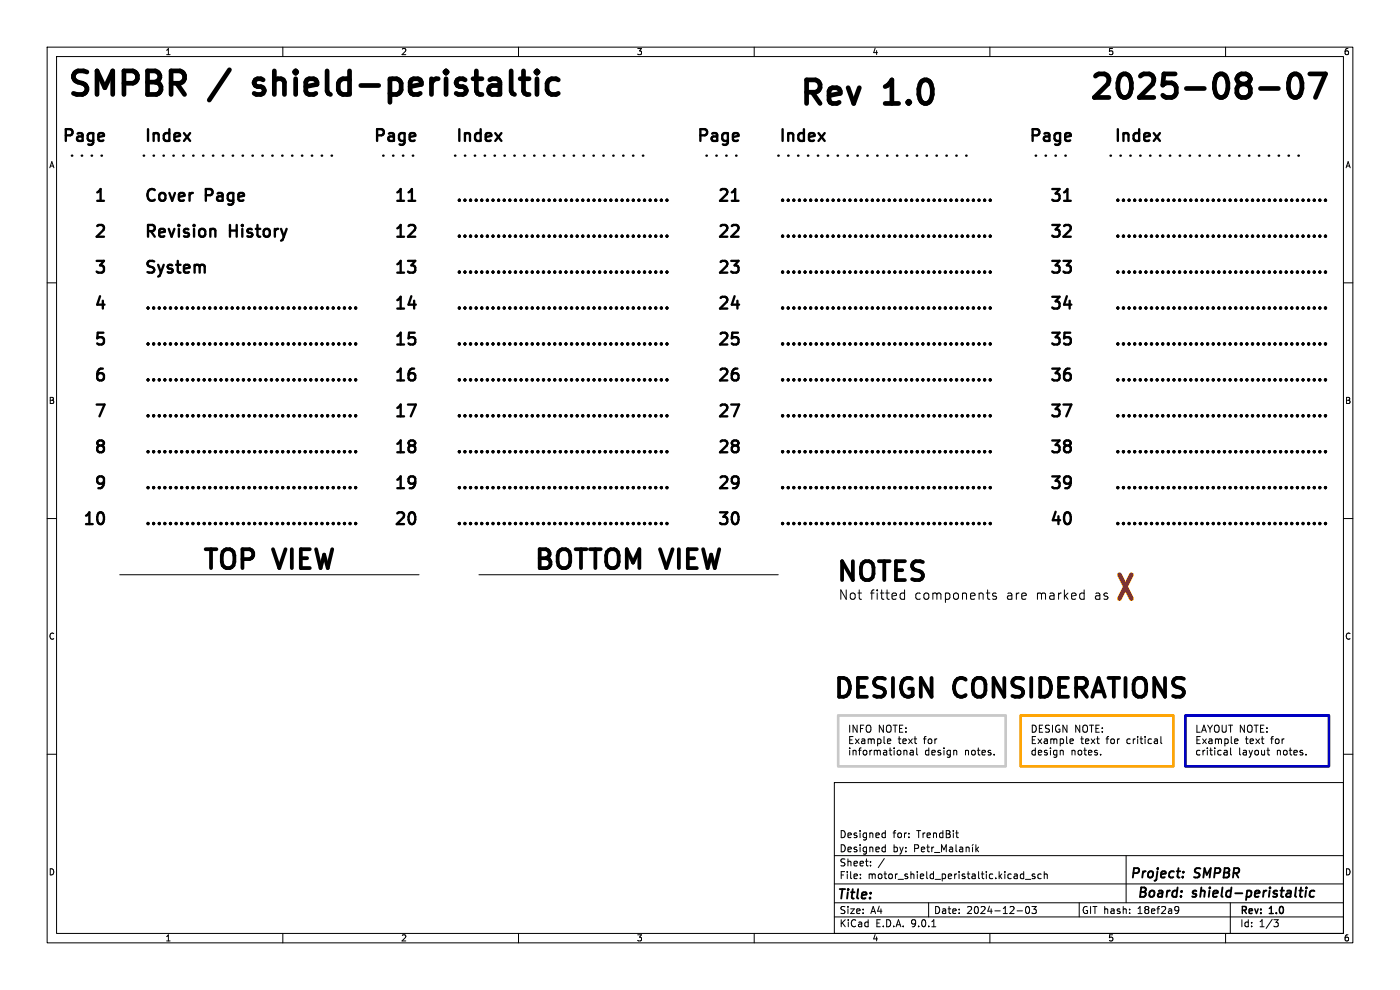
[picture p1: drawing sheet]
<svg xmlns="http://www.w3.org/2000/svg" width="297mm" height="210mm" viewBox="0 0 297 210" stroke-linecap="round" stroke-linejoin="round" font-family="sans-serif">
<g fill="none" stroke="#000" stroke-width=".21">
<path d="M10 10h277v190h-277zM12 12h273v186h-273zM60 10v2M110 10v2M160 10v2M210 10v2M260 10v2M10 60h2M285 60h2M10 110h2M285 110h2M25.4 121.9h63.5"/>
<path d="M101.6 121.9h63.5M191.1 127h.8M191.1 125.9h.8M191.9 125.1v2M209.2 125.8h.8M209.8 127.1h.2M211.3 125.9l-.4-.1-.3 .3 .1 .3 .6 .2v.4h-.7M229.8 125.8l.2 .1M230 125.1v2M230 127l-.2 .1M188.5 156.7l.4 .1 .1 .3-.7 .1M188.9 157.7h-.4"/>
<path d="M192.3 159.2l.1 1M193.1 159.2h.6l.1 1M193.8 159.5l-.5 .1-.3 .2 .3 .4 .5-.1M194.5 158.7v1.2l.2 .3M202.8 159.2l.2 .2v.8M225.5 159.2l.1 1M227.2 156.7l.4 .1 .1 .3-.7 .1M227.6 157.7h-.4M246.3 156.2v1.3l.2 .2M260.3 159.2v1M260.3 159.5l-.5 .1M261.1 158.7v1.2l.2 .3"/>
<path d="M262.1 156.7l.5 .1v.3l-.7 .1M262.6 157.7h-.5M268.8 159.2h.5M269 158.7v1.2l.3 .3M10 160h2M177 166h108v32h-108zM187.4 179.7l.4 .1M187.4 176.7l.4 .1M187.8 176.2v1.5M187.8 179.2v1.5M187.8 177.6l-.4 .1M194 180l.7-.1 .2-.2-.1-.4-.8-.1v1.5"/>
<path d="M196.6 179.7h.6M196.8 179.2v1.3l.4 .2M197.7 179.7v1M198.1 179.7l-.4 .3M201.5 179.8h.5l.1 .9M202.7 176.7h.6M202.8 179.2v1.3l.2 .2M203 177.6l.3 .1M203.6 179.8h.6v.9M205 179.8l.2-.1 .3 .1 .1 .9M205 179.7v1M206.3 179.7v1"/>
<path d="M206.5 179.1l-.3 .2M207 179.2v1.5M207.6 179.7l-.6 .6M210.9 160v.2M233.5 160v.2M260.3 160.1l-.5 .1M277.1 160v.2M285 160h2M60 198v2M110 198v2M160 198v2M177 194.5h108"/>
<path d="M177 191.5h108M177 187.5h108M177 181.5h108M182.5 186.3v.1M182.5 185.5v.1M184.7 183.6v.1M184.7 182.8v.1M187.6 182.1l-1.3 2M187.8 180.6l-.4 .1M195.5 180.2l.7-.1-.1-.3-.4-.1-.2 .2v.7h.6M197 191.5v3M197.7 196.6h.8"/>
<path d="M198.2 180.8h1.2M199.7 180.7v-1.5l.5 1.1 .5-1.1v1.5M202.1 180.1h-.5l-.2 .2 .2 .4 .5-.1M204.2 180.1h-.5l-.2 .2 .2 .4 .5-.1M207.2 180.1l.4 .6M210 198v2M215.8 193.2h1.1M216.5 186.1l.2 .3 .5-.1M217.2 184.9v1.5M217.2 185.5l-.5-.1-.2 .3M217.5 186.5h1.2M217.7 192.4l.2-.1a.8 .8 0 0 1 .5 .7 .8 .8 0 0 1-.5 .8l-.3-.6z"/>
<path d="M218.9 192.3h.9l-.5 .6 .5 .1v.7l-.2 .1-.7-.1M219.5 185.5l-.3-.1-.2 .2v.2l.5 .2v.3h-.5M220.9 185.5l-.4-.1-.3 .3 .1 .6h.6M221.5 185.5l.2-.1 .4 .1 .1 .9M221.5 184.9v1.5M229 191.5v3M238.9 181.6v9.9M249.5 192.3l.4 .1 .2 .2a1 1 0 0 1-.5 1.2h-.2M250.1 192.9l-.3 .3h-.3M260 198v2M261 191.5v6.5M270.2 195.1h1l-.5 .6 .4 .1 .1 .5-.3 .3h-.4"/>
</g>
<path d="M250.9 186v.2M251.1 184.9l-.1 .2M275.6 188.9h.8M277.1 188.9l-.2 1.4M277.1 188.3v.1M278.9 189a.66 .66 0 0 0-1 .3l-.1 .6 .2 .3h.7" fill="none" stroke="#000" stroke-width=".4"/>
<path d="M237.5 121.9l2.5 5.1M240 121.9l-2.5 5.1" fill="none" stroke="#f00" stroke-width="1"/>
<path d="M15.2 33h7.7M30.5 33h40.6M81.3 33h7.6M96.5 33h40.7M149.9 33h7.6M165.1 33h40.6M219.7 33h7.6M235.6 33h40.6" fill="none" stroke="#000" stroke-width=".5" stroke-dasharray=".1 2"/>
<path d="M251.5 151.8h30.4v10.8h-30.4z" fill="none" stroke="#0000c2" stroke-width=".5"/>
<path d="M216.5 151.8h32.4v10.8h-32.4z" fill="none" stroke="#ffa500" stroke-width=".5"/>
<path d="M177.8 151.8h35.6v10.8h-35.6z" fill="none" stroke="#c8c8c8" stroke-width=".5"/>
<path d="M27.9 123.2h58.5v57.9h-58.5zM29.9 125.1h.1M104.1 123.2h58.5v59.1h-58.5zM106.1 125.1h.1" fill="none" stroke="#fff" stroke-width=".21"/>
<g fill="none" stroke="#000" stroke-width=".5">
<path d="M20.6 42.6h1.5M86.5 50.2h1.6M86.5 55.3h1.6l-.8 1M86.7 42.6h1.4M88 48l.1 .2-.1 .6M88 56.5l.1 .3-.1 .8M134.3 57.6l.2 .1-.2 .1M134.3 57.6l-.1 .1 .1 .1M134.3 42.4v.2M134.3 50v.2M134.3 57.6v.2M134.3 50l.2 .1-.2 .1"/>
<path d="M134.3 50l-.1 .1 .1 .1M134.3 42.4l.2 .1-.2 .1M134.3 42.4l-.1 .1 .1 .1M135.5 42.4l-.1 .1 .1 .1M135.5 57.6l.2 .1-.2 .1M135.5 57.6l-.1 .1 .1 .1M135.5 42.4v.2M135.5 50v.2M135.5 57.6v.2M135.5 50l.2 .1-.2 .1M135.5 50l-.1 .1 .1 .1M135.5 42.4l.2 .1-.2 .1"/>
<path d="M136.7 42.4l-.1 .1 .1 .1M136.7 57.6l.1 .1-.1 .1M136.7 57.6l-.1 .1 .1 .1M136.7 42.4v.2M136.7 50v.2M136.7 57.6v.2M136.7 50l.1 .1-.1 .1M136.7 50l-.1 .1 .1 .1M136.7 42.4l.1 .1-.1 .1M137.9 42.4l-.1 .1 .1 .1M137.9 57.6l.1 .1-.1 .1M137.9 57.6l-.1 .1 .1 .1"/>
<path d="M137.9 42.4v.2M137.9 50v.2M137.9 57.6v.2M137.9 50l.1 .1-.1 .1M137.9 50l-.1 .1 .1 .1M137.9 42.4l.1 .1-.1 .1M139.1 57.6l.1 .1-.1 .1M139.1 57.6l-.1 .1 .1 .1M139.1 42.4v.2M139.1 50v.2M139.1 57.6v.2M139.1 50l.1 .1-.1 .1"/>
<path d="M139.1 50l-.1 .1 .1 .1M139.1 42.4l.1 .1-.1 .1M139.1 42.4l-.1 .1 .1 .1M140.3 57.6l.1 .1-.1 .1M140.3 57.6l-.1 .1 .1 .1M140.3 42.4v.2M140.3 50v.2M140.3 57.6v.2M140.3 50l.1 .1-.1 .1M140.3 50l-.1 .1 .1 .1M140.3 42.4l.1 .1-.1 .1M140.3 42.4l-.1 .1 .1 .1"/>
<path d="M141.5 50l.1 .1-.1 .1M141.5 57.6l.1 .1-.1 .1M141.5 57.6l-.1 .1 .1 .1M141.5 42.4v.2M141.5 50v.2M141.5 57.6v.2M141.5 50l-.1 .1 .1 .1M141.5 42.4l.1 .1-.1 .1M141.5 42.4l-.1 .1 .1 .1M155.1 50.2h1.6M155.1 55.3h1.6l-.9 1M155.2 42.6h1.5"/>
<path d="M156.6 48l.1 .2-.1 .6M156.6 56.5l.1 .3-.1 .8M202.9 42.4v.2M202.9 50v.2M202.9 57.6v.2M202.9 57.6l.1 .1-.1 .1M202.9 57.6l-.1 .1 .1 .1M202.9 42.4l.1 .1-.1 .1M202.9 42.4l-.1 .1 .1 .1M202.9 50l.1 .1-.1 .1M202.9 50l-.1 .1 .1 .1M204.1 42.4v.2"/>
<path d="M204.1 50v.2M204.1 57.6v.2M204.1 57.6l.1 .1-.1 .1M204.1 57.6l-.1 .1 .1 .1M204.1 42.4l.1 .1-.1 .1M204.1 42.4l-.1 .1 .1 .1M204.1 50l.1 .1-.1 .1M204.1 50l-.1 .1 .1 .1M205.3 42.4v.2M205.3 50v.2M205.3 57.6v.2M205.3 57.6l.1 .1-.1 .1"/>
<path d="M205.3 57.6l-.1 .1 .1 .1M205.3 42.4l.1 .1-.1 .1M205.3 42.4l-.1 .1 .1 .1M205.3 50l.1 .1-.1 .1M205.3 50l-.1 .1 .1 .1M206.5 42.4v.2M206.5 50v.2M206.5 57.6v.2M206.5 57.6l.1 .1-.1 .1M206.5 57.6l-.1 .1 .1 .1M206.5 42.4l.1 .1-.1 .1M206.5 42.4l-.1 .1 .1 .1"/>
<path d="M206.5 50l.1 .1-.1 .1M206.5 50l-.1 .1 .1 .1M207.7 42.4v.2M207.7 50v.2M207.7 57.6v.2M207.7 57.6l.1 .1-.1 .1M207.7 57.6l-.1 .1 .1 .1M207.7 42.4l.1 .1-.1 .1M207.7 42.4l-.1 .1 .1 .1M207.7 50l.1 .1-.1 .1M207.7 50l-.1 .1 .1 .1M208.9 42.4v.2"/>
<path d="M208.9 50v.2M208.9 57.6v.2M208.9 57.6l.1 .1-.1 .1M208.9 57.6l-.1 .1 .1 .1M208.9 42.4l.1 .1-.1 .1M208.9 42.4l-.1 .1 .1 .1M208.9 50l.1 .1-.1 .1M208.9 50l-.1 .1 .1 .1M210.1 42.4v.2M210.1 50v.2M210.1 57.6v.2M210.1 57.6l.1 .1-.1 .1"/>
<path d="M210.1 57.6l-.1 .1 .1 .1M210.1 42.4l.1 .1-.1 .1M210.1 42.4l-.1 .1 .1 .1M210.1 50l.1 .1-.1 .1M210.1 50l-.1 .1 .1 .1M225.6 50.2h1.6M225.6 55.3h1.6l-.9 1M225.7 42.6h1.5M227 56.5l.2 .3-.2 .8M227 48l.2 .2-.2 .6M274 57.6l.2 .1-.2 .1M274 57.6l-.1 .1 .1 .1"/>
<path d="M274 42.4v.2M274 50v.2M274 57.6v.2M274 50l.2 .1-.2 .1M274 50l-.1 .1 .1 .1M274 42.4l.2 .1-.2 .1M274 42.4l-.1 .1 .1 .1M275.2 57.6l.2 .1-.2 .1M275.2 57.6l-.1 .1 .1 .1M275.2 42.4v.2M275.2 50v.2M275.2 57.6v.2"/>
<path d="M275.2 50l.2 .1-.2 .1M275.2 50l-.1 .1 .1 .1M275.2 42.4l.2 .1-.2 .1M275.2 42.4l-.1 .1 .1 .1M276.4 57.6l.1 .1-.1 .1M276.4 57.6l-.1 .1 .1 .1M276.4 42.4v.2M276.4 50v.2M276.4 57.6v.2M276.4 50l.1 .1-.1 .1M276.4 50l-.1 .1 .1 .1M276.4 42.4l.1 .1-.1 .1"/>
<path d="M276.4 42.4l-.1 .1 .1 .1M277.6 57.6l.1 .1-.1 .1M277.6 57.6l-.1 .1 .1 .1M277.6 42.4v.2M277.6 50v.2M277.6 57.6v.2M277.6 50l.1 .1-.1 .1M277.6 50l-.1 .1 .1 .1M277.6 42.4l.1 .1-.1 .1M277.6 42.4l-.1 .1 .1 .1M278.8 57.6l.1 .1-.1 .1M278.8 57.6l-.1 .1 .1 .1"/>
<path d="M278.8 42.4v.2M278.8 50v.2M278.8 57.6v.2M278.8 50l.1 .1-.1 .1M278.8 50l-.1 .1 .1 .1M278.8 42.4l.1 .1-.1 .1M278.8 42.4l-.1 .1 .1 .1M280 57.6l.1 .1-.1 .1M280 57.6l-.1 .1 .1 .1M280 42.4v.2M280 50v.2M280 57.6v.2"/>
<path d="M280 50l.1 .1-.1 .1M280 50l-.1 .1 .1 .1M280 42.4l.1 .1-.1 .1M280 42.4l-.1 .1 .1 .1M281.2 57.6l.1 .1-.1 .1M281.2 57.6l-.1 .1 .1 .1M281.2 42.4v.2M281.2 50v.2M281.2 57.6v.2M281.2 50l.1 .1-.1 .1M281.2 50l-.1 .1 .1 .1M281.2 42.4l.1 .1-.1 .1"/>
<path d="M281.2 42.4l-.1 .1 .1 .1M68.3 65.2v.3M68.3 72.8v.3M68.3 65.2l.1 .1-.1 .2M68.3 65.2l-.1 .1 .1 .2M68.3 72.8l.1 .2-.1 .1M68.3 72.8l-.1 .2 .1 .1M69.5 65.2v.3M69.5 72.8v.3M69.5 65.2l.1 .1-.1 .2M69.5 65.2l-.1 .1 .1 .2M69.5 72.8l.1 .2-.1 .1"/>
<path d="M69.5 72.8l-.1 .2 .1 .1M70.7 65.2v.3M70.7 72.8v.3M70.7 65.2l.1 .1-.1 .2M70.7 65.2l-.1 .1 .1 .2M70.7 72.8l.1 .2-.1 .1M70.7 72.8l-.1 .2 .1 .1M71.9 65.2v.3M71.9 72.8v.3M71.9 65.2l.1 .1-.1 .2M71.9 65.2l-.1 .1 .1 .2M71.9 72.8l.1 .2-.1 .1"/>
<path d="M71.9 72.8l-.1 .2 .1 .1M73.1 65.2v.3M73.1 72.8v.3M73.1 65.2l.1 .1-.1 .2M73.1 65.2l-.1 .1 .1 .2M73.1 72.8l.1 .2-.1 .1M73.1 72.8l-.1 .2 .1 .1M74.3 65.2v.3M74.3 72.8v.3M74.3 65.2l.1 .1-.1 .2M74.3 65.2l-.2 .1 .2 .2M74.3 72.8l.1 .2-.1 .1"/>
<path d="M74.3 72.8l-.2 .2 .2 .1M75.5 65.2v.3M75.5 72.8v.3M75.5 65.2l.1 .1-.1 .2M75.5 65.2l-.2 .1 .2 .2M75.5 72.8l.1 .2-.1 .1M75.5 72.8l-.2 .2 .2 .1M86.7 64.6h1.5M88 71.8l.1 .2-.1 .8M134.3 65.2v.3M134.3 72.8v.3M134.3 65.2l.2 .1-.2 .2"/>
<path d="M134.3 65.2l-.1 .1 .1 .2M134.3 72.8l.2 .2-.2 .1M134.3 72.8l-.1 .2 .1 .1M135.5 65.2v.3M135.5 72.8v.3M135.5 65.2l.2 .1-.2 .2M135.5 65.2l-.1 .1 .1 .2M135.5 72.8l.2 .2-.2 .1M135.5 72.8l-.1 .2 .1 .1M136.7 65.2v.3M136.7 72.8v.3M136.7 65.2l.1 .1-.1 .2"/>
<path d="M136.7 65.2l-.1 .1 .1 .2M136.7 72.8l.1 .2-.1 .1M136.7 72.8l-.1 .2 .1 .1M137.9 65.2v.3M137.9 72.8v.3M137.9 65.2l.1 .1-.1 .2M137.9 65.2l-.1 .1 .1 .2M137.9 72.8l.1 .2-.1 .1M137.9 72.8l-.1 .2 .1 .1M139.1 65.2v.3M139.1 72.8v.3M139.1 65.2l.1 .1-.1 .2"/>
<path d="M139.1 65.2l-.1 .1 .1 .2M139.1 72.8l.1 .2-.1 .1M139.1 72.8l-.1 .2 .1 .1M140.3 65.2v.3M140.3 72.8v.3M140.3 65.2l.1 .1-.1 .2M140.3 65.2l-.1 .1 .1 .2M140.3 72.8l.1 .2-.1 .1M140.3 72.8l-.1 .2 .1 .1M141.5 65.2v.3M141.5 72.8v.3M141.5 65.2l.1 .1-.1 .2"/>
<path d="M141.5 65.2l-.1 .1 .1 .2M141.5 72.8l.1 .2-.1 .1M141.5 72.8l-.1 .2 .1 .1M155.2 64.6h1.6M156.6 71.8l.1 .2-.1 .8M202.9 65.2v.3M202.9 72.8v.3M202.9 65.2l.1 .1-.1 .2M202.9 65.2l-.1 .1 .1 .2M202.9 72.8l.1 .2-.1 .1M202.9 72.8l-.1 .2 .1 .1M204.1 65.2v.3"/>
<path d="M204.1 72.8v.3M204.1 65.2l.1 .1-.1 .2M204.1 65.2l-.1 .1 .1 .2M204.1 72.8l.1 .2-.1 .1M204.1 72.8l-.1 .2 .1 .1M205.3 65.2v.3M205.3 72.8v.3M205.3 65.2l.1 .1-.1 .2M205.3 65.2l-.1 .1 .1 .2M205.3 72.8l.1 .2-.1 .1M205.3 72.8l-.1 .2 .1 .1M206.5 65.2v.3"/>
<path d="M206.5 72.8v.3M206.5 65.2l.1 .1-.1 .2M206.5 65.2l-.1 .1 .1 .2M206.5 72.8l.1 .2-.1 .1M206.5 72.8l-.1 .2 .1 .1M207.7 65.2v.3M207.7 72.8v.3M207.7 65.2l.1 .1-.1 .2M207.7 65.2l-.1 .1 .1 .2M207.7 72.8l.1 .2-.1 .1M207.7 72.8l-.1 .2 .1 .1M208.9 65.2v.3"/>
<path d="M208.9 72.8v.3M208.9 65.2l.1 .1-.1 .2M208.9 65.2l-.1 .1 .1 .2M208.9 72.8l.1 .2-.1 .1M208.9 72.8l-.1 .2 .1 .1M210.1 65.2v.3M210.1 72.8v.3M210.1 65.2l.1 .1-.1 .2M210.1 65.2l-.1 .1 .1 .2M210.1 72.8l.1 .2-.1 .1M210.1 72.8l-.1 .2 .1 .1M225.7 64.6h1.6"/>
<path d="M227 71.8l.2 .2-.2 .8M274 65.2v.3M274 72.8v.3M274 65.2l.2 .1-.2 .2M274 65.2l-.1 .1 .1 .2M274 72.8l.2 .2-.2 .1M274 72.8l-.1 .2 .1 .1M275.2 65.2v.3M275.2 72.8v.3M275.2 65.2l.2 .1-.2 .2M275.2 65.2l-.1 .1 .1 .2M275.2 72.8l.2 .2-.2 .1"/>
<path d="M275.2 72.8l-.1 .2 .1 .1M276.4 65.2v.3M276.4 72.8v.3M276.4 65.2l.1 .1-.1 .2M276.4 65.2l-.1 .1 .1 .2M276.4 72.8l.1 .2-.1 .1M276.4 72.8l-.1 .2 .1 .1M277.6 65.2v.3M277.6 72.8v.3M277.6 65.2l.1 .1-.1 .2M277.6 65.2l-.1 .1 .1 .2M277.6 72.8l.1 .2-.1 .1"/>
<path d="M277.6 72.8l-.1 .2 .1 .1M278.8 65.2v.3M278.8 72.8v.3M278.8 65.2l.1 .1-.1 .2M278.8 65.2l-.1 .1 .1 .2M278.8 72.8l.1 .2-.1 .1M278.8 72.8l-.1 .2 .1 .1M280 65.2v.3M280 72.8v.3M280 65.2l.1 .1-.1 .2M280 65.2l-.1 .1 .1 .2M280 72.8l.1 .2-.1 .1"/>
<path d="M280 72.8l-.1 .2 .1 .1M281.2 65.2v.3M281.2 72.8v.3M281.2 65.2l.1 .1-.1 .2M281.2 65.2l-.1 .1 .1 .2M281.2 72.8l.1 .2-.1 .1M281.2 72.8l-.1 .2 .1 .1M68.3 88.1l.1 .1-.1 .1M68.3 88.1l-.1 .1 .1 .1M68.3 80.5v.2M68.3 88.1v.2M68.3 95.7v.2"/>
<path d="M68.3 95.7l.1 .1-.1 .1M68.3 95.7l-.1 .1 .1 .1M68.3 80.5l.1 .1-.1 .1M68.3 80.5l-.1 .1 .1 .1M69.5 88.1l.1 .1-.1 .1M69.5 88.1l-.1 .1 .1 .1M69.5 80.5v.2M69.5 88.1v.2M69.5 95.7v.2M69.5 95.7l.1 .1-.1 .1M69.5 95.7l-.1 .1 .1 .1M69.5 80.5l.1 .1-.1 .1"/>
<path d="M69.5 80.5l-.1 .1 .1 .1M70.7 88.1l.1 .1-.1 .1M70.7 88.1l-.1 .1 .1 .1M70.7 80.5v.2M70.7 88.1v.2M70.7 95.7v.2M70.7 95.7l.1 .1-.1 .1M70.7 95.7l-.1 .1 .1 .1M70.7 80.5l.1 .1-.1 .1M70.7 80.5l-.1 .1 .1 .1M71.9 88.1l.1 .1-.1 .1M71.9 88.1l-.1 .1 .1 .1"/>
<path d="M71.9 80.5v.2M71.9 88.1v.2M71.9 95.7v.2M71.9 95.7l.1 .1-.1 .1M71.9 95.7l-.1 .1 .1 .1M71.9 80.5l.1 .1-.1 .1M71.9 80.5l-.1 .1 .1 .1M73.1 88.1l.1 .1-.1 .1M73.1 88.1l-.1 .1 .1 .1M73.1 80.5v.2M73.1 88.1v.2M73.1 95.7v.2"/>
<path d="M73.1 95.7l.1 .1-.1 .1M73.1 95.7l-.1 .1 .1 .1M73.1 80.5l.1 .1-.1 .1M73.1 80.5l-.1 .1 .1 .1M74.3 88.1l.1 .1-.1 .1M74.3 88.1l-.2 .1 .2 .1M74.3 80.5v.2M74.3 88.1v.2M74.3 95.7v.2M74.3 95.7l.1 .1-.1 .1M74.3 95.7l-.2 .1 .2 .1M74.3 80.5l.1 .1-.1 .1"/>
<path d="M74.3 80.5l-.2 .1 .2 .1M75.5 88.1l.1 .1-.1 .1M75.5 88.1l-.2 .1 .2 .1M75.5 80.5v.2M75.5 88.1v.2M75.5 95.7v.2M75.5 95.7l.1 .1-.1 .1M75.5 95.7l-.2 .1 .2 .1M75.5 80.5l.1 .1-.1 .1M75.5 80.5l-.2 .1 .2 .1M86.5 85.8h1.7l-1.1 2.5M134.3 80.5v.2"/>
<path d="M134.3 88.1v.2M134.3 95.7v.2M134.3 80.5l.2 .1-.2 .1M134.3 80.5l-.1 .1 .1 .1M134.3 95.7l.2 .1-.2 .1M134.3 95.7l-.1 .1 .1 .1M134.3 88.1l.2 .1-.2 .1M134.3 88.1l-.1 .1 .1 .1M135.5 80.5v.2M135.5 88.1v.2M135.5 95.7v.2M135.5 80.5l.2 .1-.2 .1"/>
<path d="M135.5 80.5l-.1 .1 .1 .1M135.5 95.7l.2 .1-.2 .1M135.5 95.7l-.1 .1 .1 .1M135.5 88.1l.2 .1-.2 .1M135.5 88.1l-.1 .1 .1 .1M136.7 80.5v.2M136.7 88.1v.2M136.7 95.7v.2M136.7 80.5l.1 .1-.1 .1M136.7 80.5l-.1 .1 .1 .1M136.7 95.7l.1 .1-.1 .1M136.7 95.7l-.1 .1 .1 .1"/>
<path d="M136.7 88.1l.1 .1-.1 .1M136.7 88.1l-.1 .1 .1 .1M137.9 80.5v.2M137.9 88.1v.2M137.9 95.7v.2M137.9 80.5l.1 .1-.1 .1M137.9 80.5l-.1 .1 .1 .1M137.9 95.7l.1 .1-.1 .1M137.9 95.7l-.1 .1 .1 .1M137.9 88.1l.1 .1-.1 .1M137.9 88.1l-.1 .1 .1 .1M139.1 80.5v.2"/>
<path d="M139.1 88.1v.2M139.1 95.7v.2M139.1 80.5l.1 .1-.1 .1M139.1 80.5l-.1 .1 .1 .1M139.1 95.7l.1 .1-.1 .1M139.1 95.7l-.1 .1 .1 .1M139.1 88.1l.1 .1-.1 .1M139.1 88.1l-.1 .1 .1 .1M140.3 80.5v.2M140.3 88.1v.2M140.3 95.7v.2M140.3 80.5l.1 .1-.1 .1"/>
<path d="M140.3 80.5l-.1 .1 .1 .1M140.3 95.7l.1 .1-.1 .1M140.3 95.7l-.1 .1 .1 .1M140.3 88.1l.1 .1-.1 .1M140.3 88.1l-.1 .1 .1 .1M141.5 80.5v.2M141.5 88.1v.2M141.5 95.7v.2M141.5 80.5l.1 .1-.1 .1M141.5 80.5l-.1 .1 .1 .1M141.5 95.7l.1 .1-.1 .1M141.5 95.7l-.1 .1 .1 .1"/>
<path d="M141.5 88.1l.1 .1-.1 .1M141.5 88.1l-.1 .1 .1 .1M155.1 85.8h1.7l-1.1 2.5M202.9 88.1l.1 .1-.1 .1M202.9 88.1l-.1 .1 .1 .1M202.9 80.5v.2M202.9 88.1v.2M202.9 95.7v.2M202.9 95.7l.1 .1-.1 .1M202.9 95.7l-.1 .1 .1 .1M202.9 80.5l.1 .1-.1 .1M202.9 80.5l-.1 .1 .1 .1"/>
<path d="M204.1 88.1l.1 .1-.1 .1M204.1 88.1l-.1 .1 .1 .1M204.1 80.5v.2M204.1 88.1v.2M204.1 95.7v.2M204.1 95.7l.1 .1-.1 .1M204.1 95.7l-.1 .1 .1 .1M204.1 80.5l.1 .1-.1 .1M204.1 80.5l-.1 .1 .1 .1M205.3 88.1l.1 .1-.1 .1M205.3 88.1l-.1 .1 .1 .1M205.3 80.5v.2"/>
<path d="M205.3 88.1v.2M205.3 95.7v.2M205.3 95.7l.1 .1-.1 .1M205.3 95.7l-.1 .1 .1 .1M205.3 80.5l.1 .1-.1 .1M205.3 80.5l-.1 .1 .1 .1M206.5 88.1l.1 .1-.1 .1M206.5 88.1l-.1 .1 .1 .1M206.5 80.5v.2M206.5 88.1v.2M206.5 95.7v.2M206.5 95.7l.1 .1-.1 .1"/>
<path d="M206.5 95.7l-.1 .1 .1 .1M206.5 80.5l.1 .1-.1 .1M206.5 80.5l-.1 .1 .1 .1M207.7 88.1l.1 .1-.1 .1M207.7 88.1l-.1 .1 .1 .1M207.7 80.5v.2M207.7 88.1v.2M207.7 95.7v.2M207.7 95.7l.1 .1-.1 .1M207.7 95.7l-.1 .1 .1 .1M207.7 80.5l.1 .1-.1 .1M207.7 80.5l-.1 .1 .1 .1"/>
<path d="M208.9 88.1l.1 .1-.1 .1M208.9 88.1l-.1 .1 .1 .1M208.9 80.5v.2M208.9 88.1v.2M208.9 95.7v.2M208.9 95.7l.1 .1-.1 .1M208.9 95.7l-.1 .1 .1 .1M208.9 80.5l.1 .1-.1 .1M208.9 80.5l-.1 .1 .1 .1M210.1 88.1l.1 .1-.1 .1M210.1 88.1l-.1 .1 .1 .1M210.1 80.5v.2"/>
<path d="M210.1 88.1v.2M210.1 95.7v.2M210.1 95.7l.1 .1-.1 .1M210.1 95.7l-.1 .1 .1 .1M210.1 80.5l.1 .1-.1 .1M210.1 80.5l-.1 .1 .1 .1M225.6 85.8h1.7l-1.1 2.5M274 80.5v.2M274 88.1v.2M274 95.7v.2M274 88.1l.2 .1-.2 .1M274 88.1l-.1 .1 .1 .1"/>
<path d="M274 95.7l.2 .1-.2 .1M274 95.7l-.1 .1 .1 .1M274 80.5l.2 .1-.2 .1M274 80.5l-.1 .1 .1 .1M275.2 80.5v.2M275.2 88.1v.2M275.2 95.7v.2M275.2 88.1l.2 .1-.2 .1M275.2 88.1l-.1 .1 .1 .1M275.2 95.7l.2 .1-.2 .1M275.2 95.7l-.1 .1 .1 .1M275.2 80.5l.2 .1-.2 .1"/>
<path d="M275.2 80.5l-.1 .1 .1 .1M276.4 80.5v.2M276.4 88.1v.2M276.4 95.7v.2M276.4 88.1l.1 .1-.1 .1M276.4 88.1l-.1 .1 .1 .1M276.4 95.7l.1 .1-.1 .1M276.4 95.7l-.1 .1 .1 .1M276.4 80.5l.1 .1-.1 .1M276.4 80.5l-.1 .1 .1 .1M277.6 80.5v.2M277.6 88.1v.2"/>
<path d="M277.6 95.7v.2M277.6 88.1l.1 .1-.1 .1M277.6 88.1l-.1 .1 .1 .1M277.6 95.7l.1 .1-.1 .1M277.6 95.7l-.1 .1 .1 .1M277.6 80.5l.1 .1-.1 .1M277.6 80.5l-.1 .1 .1 .1M278.8 80.5v.2M278.8 88.1v.2M278.8 95.7v.2M278.8 88.1l.1 .1-.1 .1M278.8 88.1l-.1 .1 .1 .1"/>
<path d="M278.8 95.7l.1 .1-.1 .1M278.8 95.7l-.1 .1 .1 .1M278.8 80.5l.1 .1-.1 .1M278.8 80.5l-.1 .1 .1 .1M280 80.5v.2M280 88.1v.2M280 95.7v.2M280 88.1l.1 .1-.1 .1M280 88.1l-.1 .1 .1 .1M280 95.7l.1 .1-.1 .1M280 95.7l-.1 .1 .1 .1M280 80.5l.1 .1-.1 .1"/>
<path d="M280 80.5l-.1 .1 .1 .1M281.2 80.5v.2M281.2 88.1v.2M281.2 95.7v.2M281.2 88.1l.1 .1-.1 .1M281.2 88.1l-.1 .1 .1 .1M281.2 95.7l.1 .1-.1 .1M281.2 95.7l-.1 .1 .1 .1M281.2 80.5l.1 .1-.1 .1M281.2 80.5l-.1 .1 .1 .1M68.3 103.3v.3M68.3 110.9v.3"/>
<path d="M68.3 110.9l.1 .2-.1 .1M68.3 110.9l-.1 .2 .1 .1M68.3 103.3l.1 .1-.1 .2M68.3 103.3l-.1 .1 .1 .2M69.5 103.3v.3M69.5 110.9v.3M69.5 110.9l.1 .2-.1 .1M69.5 110.9l-.1 .2 .1 .1M69.5 103.3l.1 .1-.1 .2M69.5 103.3l-.1 .1 .1 .2M70.7 103.3v.3M70.7 110.9v.3"/>
<path d="M70.7 110.9l.1 .2-.1 .1M70.7 110.9l-.1 .2 .1 .1M70.7 103.3l.1 .1-.1 .2M70.7 103.3l-.1 .1 .1 .2M71.9 103.3v.3M71.9 110.9v.3M71.9 110.9l.1 .2-.1 .1M71.9 110.9l-.1 .2 .1 .1M71.9 103.3l.1 .1-.1 .2M71.9 103.3l-.1 .1 .1 .2M73.1 103.3v.3M73.1 110.9v.3"/>
<path d="M73.1 110.9l.1 .2-.1 .1M73.1 110.9l-.1 .2 .1 .1M73.1 103.3l.1 .1-.1 .2M73.1 103.3l-.1 .1 .1 .2M74.3 103.3v.3M74.3 110.9v.3M74.3 110.9l.1 .2-.1 .1M74.3 110.9l-.2 .2 .2 .1M74.3 103.3l.1 .1-.1 .2M74.3 103.3l-.2 .1 .2 .2M75.5 103.3v.3M75.5 110.9v.3"/>
<path d="M75.5 110.9l.1 .2-.1 .1M75.5 110.9l-.2 .2 .2 .1M75.5 103.3l.1 .1-.1 .2M75.5 103.3l-.2 .1 .2 .2M134.3 110.9l.2 .2-.2 .1M134.3 103.3v.3M134.3 110.9v.3M134.3 110.9l-.1 .2 .1 .1M134.3 103.3l.2 .1-.2 .2M134.3 103.3l-.1 .1 .1 .2M135.5 103.3v.3M135.5 110.9v.3"/>
<path d="M135.5 110.9l.2 .2-.2 .1M135.5 110.9l-.1 .2 .1 .1M135.5 103.3l.2 .1-.2 .2M135.5 103.3l-.1 .1 .1 .2M136.7 103.3v.3M136.7 110.9v.3M136.7 110.9l.1 .2-.1 .1M136.7 110.9l-.1 .2 .1 .1M136.7 103.3l.1 .1-.1 .2M136.7 103.3l-.1 .1 .1 .2M137.9 110.9l-.1 .2 .1 .1M137.9 103.3v.3"/>
<path d="M137.9 110.9v.3M137.9 110.9l.1 .2-.1 .1M137.9 103.3l.1 .1-.1 .2M137.9 103.3l-.1 .1 .1 .2M139.1 110.9l.1 .2-.1 .1M139.1 110.9l-.1 .2 .1 .1M139.1 103.3v.3M139.1 110.9v.3M139.1 103.3l.1 .1-.1 .2M139.1 103.3l-.1 .1 .1 .2M140.3 110.9l.1 .2-.1 .1M140.3 110.9l-.1 .2 .1 .1"/>
<path d="M140.3 103.3v.3M140.3 110.9v.3M140.3 103.3l.1 .1-.1 .2M140.3 103.3l-.1 .1 .1 .2M141.5 110.9l.1 .2-.1 .1M141.5 110.9l-.1 .2 .1 .1M141.5 103.3v.3M141.5 110.9v.3M141.5 103.3l.1 .1-.1 .2M141.5 103.3l-.1 .1 .1 .2M202.9 103.3v.3M202.9 110.9v.3"/>
<path d="M202.9 103.3l.1 .1-.1 .2M202.9 103.3l-.1 .1 .1 .2M202.9 110.9l.1 .2-.1 .1M202.9 110.9l-.1 .2 .1 .1M204.1 103.3v.3M204.1 110.9v.3M204.1 103.3l.1 .1-.1 .2M204.1 103.3l-.1 .1 .1 .2M204.1 110.9l.1 .2-.1 .1M204.1 110.9l-.1 .2 .1 .1M205.3 103.3v.3M205.3 110.9v.3"/>
<path d="M205.3 103.3l.1 .1-.1 .2M205.3 103.3l-.1 .1 .1 .2M205.3 110.9l.1 .2-.1 .1M205.3 110.9l-.1 .2 .1 .1M206.5 103.3v.3M206.5 110.9v.3M206.5 103.3l.1 .1-.1 .2M206.5 103.3l-.1 .1 .1 .2M206.5 110.9l.1 .2-.1 .1M206.5 110.9l-.1 .2 .1 .1M207.7 103.3v.3M207.7 110.9v.3"/>
<path d="M207.7 103.3l.1 .1-.1 .2M207.7 103.3l-.1 .1 .1 .2M207.7 110.9l.1 .2-.1 .1M207.7 110.9l-.1 .2 .1 .1M208.9 103.3v.3M208.9 110.9v.3M208.9 103.3l.1 .1-.1 .2M208.9 103.3l-.1 .1 .1 .2M208.9 110.9l.1 .2-.1 .1M208.9 110.9l-.1 .2 .1 .1M210.1 103.3v.3M210.1 110.9v.3"/>
<path d="M210.1 103.3l.1 .1-.1 .2M210.1 103.3l-.1 .1 .1 .2M210.1 110.9l.1 .2-.1 .1M210.1 110.9l-.1 .2 .1 .1M274 103.3v.3M274 110.9v.3M274 110.9l.2 .2-.2 .1M274 110.9l-.1 .2 .1 .1M274 103.3l.2 .1-.2 .2M274 103.3l-.1 .1 .1 .2M275.2 103.3v.3M275.2 110.9v.3"/>
<path d="M275.2 110.9l.2 .2-.2 .1M275.2 110.9l-.1 .2 .1 .1M275.2 103.3l.2 .1-.2 .2M275.2 103.3l-.1 .1 .1 .2M276.4 103.3v.3M276.4 110.9v.3M276.4 110.9l-.1 .2 .1 .1M276.4 110.9l.1 .2-.1 .1M276.4 103.3l.1 .1-.1 .2M276.4 103.3l-.1 .1 .1 .2M277.6 103.3v.3M277.6 110.9v.3"/>
<path d="M277.6 110.9l.1 .2-.1 .1M277.6 110.9l-.1 .2 .1 .1M277.6 103.3l.1 .1-.1 .2M277.6 103.3l-.1 .1 .1 .2M278.8 103.3v.3M278.8 110.9v.3M278.8 110.9l.1 .2-.1 .1M278.8 110.9l-.1 .2 .1 .1M278.8 103.3l.1 .1-.1 .2M278.8 103.3l-.1 .1 .1 .2M280 103.3v.3M280 110.9v.3"/>
<path d="M280 110.9l.1 .2-.1 .1M280 110.9l-.1 .2 .1 .1M280 103.3l.1 .1-.1 .2M280 103.3l-.1 .1 .1 .2M281.2 103.3v.3M281.2 110.9v.3M281.2 110.9l.1 .2-.1 .1M281.2 110.9l-.1 .2 .1 .1M281.2 103.3l.1 .1-.1 .2M281.2 103.3l-.1 .1 .1 .2"/>
</g>
<path d="M53.9 19.8l.5 .2M54.2 16.9l-.3 .5 .3 .7M113.9 15v.5M113.9 16.7v3.3M113.9 15l-.2 .3 .2 .2M113.9 15l.3 .3-.3 .2M118.4 16.9l-.4-.2h-1l-.7 .5-.2 .5v1.4l.4 .7 .5 .2h1l.4-.2M267.4 18.8h3.8M273.8 16.2a1.19 1.19 0 0 1 1.3-.5 1.19 1.19 0 0 1 .9 .9 3.9 3.9 0 0 1-.5 3.8 1.19 1.19 0 0 1-1.9-.7 4.3 4.3 0 0 1 .2-3.5zM277.9 15.7h3.3l-2.1 5" fill="none" stroke="#000" stroke-width="1"/>
<g font-size="7">
<text x="14" y="20.7">SMPBR</text>
<text x="45.3" y="20.7">/</text>
<text x="56.3" y="20.7">shield-peristaltic</text>
<text x="168.6" y="22.6">Rev</text>
<text x="187.5" y="22.6">1.0</text>
<text x="230.1" y="21.3">2025-08-07</text>
</g>
<g font-size="5.6">
<text x="42.4" y="121">TOP</text>
<text x="58.3" y="121">VIEW</text>
<text x="112.7" y="121">BOTTOM VIEW</text>
<text x="177.2" y="123.6">NOTES</text>
<text x="176.5" y="148.3">DESIGN</text>
<text x="202.7" y="148.3">CONSIDERATIONS</text>
</g>
<g font-size="3.5">
<text x="12.7" y="30.2">Page</text>
<text x="30.5" y="30.2">Index</text>
<text x="78.7" y="30.2">Page</text>
<text x="96.5" y="30.2">Index</text>
<text x="147.3" y="30.2">Page</text>
<text x="165.1" y="30.2">Index</text>
<text x="217.8" y="30.2">Page</text>
<text x="236.2" y="30.2">Index</text>
<text x="19.5" y="42.9">1</text>
<text x="30.5" y="42.9">Cover</text>
<text x="43.7" y="42.9">Page</text>
<text x="83.1" y="42.9">11</text>
<text x="96.5" y="42.9">......................................</text>
<text x="151.7" y="42.9">21</text>
<text x="165.1" y="42.9">......................................</text>
<text x="222.2" y="42.9">31</text>
<text x="236.2" y="42.9">......................................</text>
<text x="19.5" y="50.6">2</text>
<text x="30.5" y="50.6">Revision</text>
<text x="48.9" y="50.6">History</text>
<text x="83.1" y="50.6">12</text>
<text x="96.5" y="50.6">......................................</text>
<text x="151.7" y="50.6">22</text>
<text x="165.1" y="50.6">......................................</text>
<text x="222.2" y="50.6">32</text>
<text x="236.2" y="50.6">......................................</text>
<text x="19.5" y="58.2">3</text>
<text x="30.5" y="58.2">System</text>
<text x="83.1" y="58.2">13</text>
<text x="96.5" y="58.2">......................................</text>
<text x="151.7" y="58.2">23</text>
<text x="165.1" y="58.2">......................................</text>
<text x="222.2" y="58.2">33</text>
<text x="236.2" y="58.2">......................................</text>
<text x="19.5" y="65.8">4</text>
<text x="30.5" y="65.8">......................................</text>
<text x="83.1" y="65.8">14</text>
<text x="96.5" y="65.8">......................................</text>
<text x="151.7" y="65.8">24</text>
<text x="165.1" y="65.8">......................................</text>
<text x="222.2" y="65.8">34</text>
<text x="236.2" y="65.8">......................................</text>
<text x="19.5" y="73.4">5</text>
<text x="30.5" y="73.4">......................................</text>
<text x="83.1" y="73.4">15</text>
<text x="96.5" y="73.4">......................................</text>
<text x="151.7" y="73.4">25</text>
<text x="165.1" y="73.4">......................................</text>
<text x="222.2" y="73.4">35</text>
<text x="236.2" y="73.4">......................................</text>
<text x="19.5" y="81">6</text>
<text x="30.5" y="81">......................................</text>
<text x="83.1" y="81">16</text>
<text x="96.5" y="81">......................................</text>
<text x="151.7" y="81">26</text>
<text x="165.1" y="81">......................................</text>
<text x="222.2" y="81">36</text>
<text x="236.2" y="81">......................................</text>
<text x="19.5" y="88.7">7</text>
<text x="30.5" y="88.7">......................................</text>
<text x="83.1" y="88.7">17</text>
<text x="96.5" y="88.7">......................................</text>
<text x="151.7" y="88.7">27</text>
<text x="165.1" y="88.7">......................................</text>
<text x="222.2" y="88.7">37</text>
<text x="236.2" y="88.7">......................................</text>
<text x="19.5" y="96.3">8</text>
<text x="30.5" y="96.3">......................................</text>
<text x="83.1" y="96.3">18</text>
<text x="96.5" y="96.3">......................................</text>
<text x="151.7" y="96.3">28</text>
<text x="165.1" y="96.3">......................................</text>
<text x="222.2" y="96.3">38</text>
<text x="236.2" y="96.3">......................................</text>
<text x="19.5" y="103.9">9</text>
<text x="30.5" y="103.9">......................................</text>
<text x="83.1" y="103.9">19</text>
<text x="96.5" y="103.9">......................................</text>
<text x="151.7" y="103.9">29</text>
<text x="165.1" y="103.9">......................................</text>
<text x="222.2" y="103.9">39</text>
<text x="236.2" y="103.9">......................................</text>
<text x="17.1" y="111.5">10</text>
<text x="30.5" y="111.5">......................................</text>
<text x="83.1" y="111.5">20</text>
<text x="96.5" y="111.5">......................................</text>
<text x="151.7" y="111.5">30</text>
<text x="165.1" y="111.5">......................................</text>
<text x="222.2" y="111.5">40</text>
<text x="236.2" y="111.5">......................................</text>
</g>
<g font-size="2.8">
<text x="177.8" y="127.4">Not</text>
<text x="184.4" y="127.4">fitted</text>
<text x="193.9" y="127.4">components</text>
<text x="213.4" y="127.4">are</text>
<text x="219.7" y="127.4">marked</text>
<text x="232.2" y="127.4">as</text>
<text x="177.5" y="191.3">Title:</text>
<text x="239.6" y="186.9">Project:</text>
<text x="241.1" y="191">Board:</text>
<text x="253.1" y="191">shield-peristaltic</text>
<text x="253.4" y="186.9">SMPBR</text>
</g>
<g font-size="2.1">
<text x="179.8" y="155.7">INFO NOTE:</text>
<text x="218.5" y="155.7">DESIGN NOTE:</text>
<text x="253.5" y="155.7">LAYOUT NOTE:</text>
<text x="179.8" y="158.1">Example</text>
<text x="179.8" y="160.6">informational</text>
<text x="190.5" y="158.1">text</text>
<text x="196" y="158.1">for</text>
<text x="196.1" y="160.6">design</text>
<text x="204.7" y="160.6">notes.</text>
<text x="218.5" y="158.1">Example</text>
<text x="218.5" y="160.6">design</text>
<text x="227.1" y="160.6">notes.</text>
<text x="229.2" y="158.1">text</text>
<text x="234.7" y="158.1">for</text>
<text x="239.1" y="158.1">critical</text>
<text x="253.5" y="158.1">Example</text>
<text x="253.5" y="160.6">critical</text>
<text x="262.7" y="160.6">layout</text>
<text x="264.1" y="158.1">text</text>
<text x="269.6" y="158.1">for</text>
<text x="270.8" y="160.6">notes.</text>
<text x="178" y="178">Designed</text>
<text x="189.4" y="178">for:</text>
<text x="194.5" y="178">TrendBit</text>
<text x="178" y="184">Sheet:</text>
<text x="178" y="181">Designed</text>
<text x="189.4" y="181">by:</text>
<text x="178" y="186.7">File:</text>
<text x="184.1" y="186.7">motor_shield_peristaltic.kicad_sch</text>
<text x="178" y="196.9">KiCad</text>
<text x="178" y="194.1">Size:</text>
<text x="184.7" y="194.1">A4</text>
<text x="185.7" y="196.9">E.D.A.</text>
<text x="193.3" y="196.9">9.0.1</text>
<text x="198" y="194.1">Date:</text>
<text x="205" y="194.1">2024-12-03</text>
<text x="229.4" y="194.1">GIT hash:</text>
<text x="241.4" y="194.1">18ef2a9</text>
<text x="263" y="194.3">Rev:</text>
<text x="263" y="196.9">Id:</text>
<text x="267.1" y="196.9">1/3</text>
<text x="269.4" y="194.3">1.0</text>
</g>
<g font-size="1.8">
<text x="35" y="11.9">1</text>
<text x="85" y="11.9">2</text>
<text x="135" y="11.9">3</text>
<text x="185" y="11.9">4</text>
<text x="235" y="11.9">5</text>
<text x="285" y="11.9">6</text>
<text x="10.3" y="35.9">A</text>
<text x="285.3" y="35.9">A</text>
<text x="10.3" y="85.9">B</text>
<text x="285.3" y="85.9">B</text>
<text x="10.3" y="135.9">C</text>
<text x="285.3" y="135.9">C</text>
<text x="10.3" y="185.9">D</text>
<text x="285.3" y="185.9">D</text>
<text x="35" y="199.9">1</text>
<text x="85" y="199.9">2</text>
<text x="135" y="199.9">3</text>
<text x="185" y="199.9">4</text>
<text x="235" y="199.9">5</text>
<text x="285" y="199.9">6</text>
</g>
</svg>
